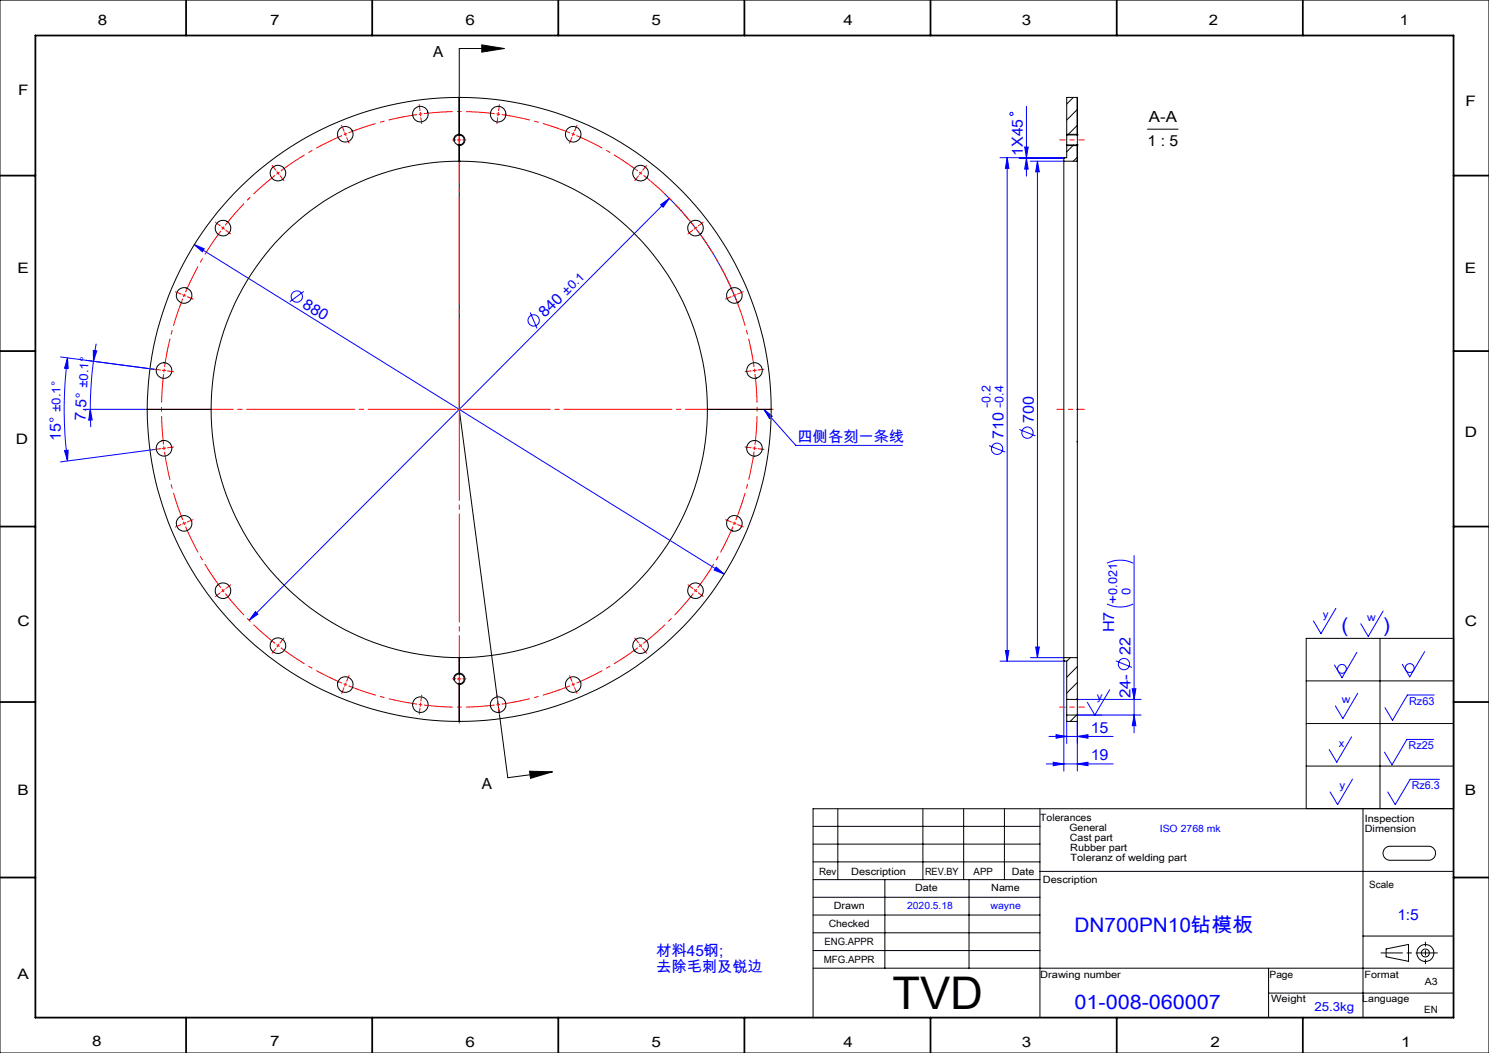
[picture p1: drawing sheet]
<svg xmlns="http://www.w3.org/2000/svg" width="420mm" height="297mm" viewBox="0 0 420 297" stroke-linecap="round" stroke-linejoin="round" font-family="sans-serif">
<g fill="none" stroke="#00f" stroke-width=".28">
<path d="M289.5 30v19.7M186.3 57.7l2.5-1.8-1.8 2.6zM187.4 54.6a83.5 83.5 0 0 1 20.7 31.2M188.8 55.9l-118.5 119.1M282.1 44.5h18.2M284.1 44.5v142M284.1 44.5l.5 3h-1zM287.5 44.7h12.6M289 41.5h1l-.5 3zM289.5 44.7l.5 3h-1zM290.7 45.5h9.4M292.6 45.5v140"/>
<path d="M292.6 45.5l.6 3h-1.1zM54.8 69l2.8 1.2-.5 .8zM54.8 69l149.5 92.9M26.3 98.8l1 .2-.9 2.9zM27.1 96.9l-.7 5M85.7 82.2l-4 2.9M149.5 88.1l2 4.5M17.1 100.7l26.5 3.5M19 100.9l.2 3.1-1-.1zM19 100.9a111.3 111.3 0 0 0 0 29.1M23.5 115.5h17.5M25.5 115.5l.5 3h-1z"/>
<path d="M25.5 115.5l.1 5M26.4 101.9l-.8 7.5-.1 6.1M215.5 115.5l9 10.1h30.1M215.5 115.5l2.3 1.9-.7 .7zM18.2 127.1l1-.1-.2 3zM43.6 126.8l-26.5 3.5M279 125.7l4.5 1.8M287.5 121.1l4.6 1.8M202 159.9l2.3 2-2.8-1.1zM312.2 158.9a8.5 8.5 0 0 1 7.5 0M319.9 156.7v50M72 172.5l.7 .7-2.4 1.8z"/>
<path d="M312.2 170.4a8.5 8.5 0 0 0 7.5 0M376.8 171.6l-4.2 7.1-2.1-3.5M390.1 172.4l-4.2 7.1-2.1-3.6M282.1 186.5h18.2M283.6 183.5h1l-.5 3zM290.7 185.5h9.4M292.1 182.5h1.1l-.6 3zM300.1 186.3v31.2M303.9 197.3h18M313 194.5l-4.2 7.2-2.1-3.6M314.7 186.4l4.6 1.8M319.4 194.3h1l-.5 3z"/>
<path d="M382.7 184l-4.2 7.2-2.1-3.6M383 195.5l-4.2 7.2-2.1-3.6M401.8 183.8l-4.1 7.1-2.2-3.5M404.5 196h-7.5l-4.2 7.2-2.1-3.6M295.1 215.5h18.9M295.9 207.7h18.1M297.1 215l3 .5-3 .5zM297.9 207.2l3 .5-3 .5zM300.9 203.5v6.2M303.9 215.5l3-.5v1zM303.9 201.7h18M303.9 207.7l3-.5v1z"/>
<path d="M303.9 203.5v14M319.9 201.7l.5 3h-1zM381.2 207.8l-4.2 7.2-2.1-3.6M381.5 219.8l-4.2 7.1-2.1-3.5M404.4 208.6h-7.6l-4.2 7.1-2.1-3.5M406 219.8h-8.2l-4.2 7.1-2.2-3.5"/>
<circle cx="285.3" cy="32.1" r=".46"/>
<circle cx="83.7" cy="83.6" r="1.6"/>
<circle cx="150.5" cy="90.4" r="1.6"/>
<circle cx="281.2" cy="126.6" r="1.59"/>
<circle cx="289.8" cy="122" r="1.59"/>
<circle cx="317" cy="187.3" r="1.59"/>
<circle cx="378.5" cy="188.7" r="1.26"/>
<circle cx="397.6" cy="188.4" r="1.24"/>
</g>
<g fill="none" stroke="#000" stroke-width=".28">
<path d="M0 0h420v297h-420zM135.9 12.7l6.3 1-6.3 1zM142.2 13.7h-12.7v101.8l13.7 103.9 12.6-1.7M128 39.9a1.6 1.6 0 0 1 1.4-2 1.6 1.6 0 0 1 1.7 1.7 1.6 1.6 0 0 1-2 1.4M300.9 37.9h2.9M323.7 36.4h8.6M300.9 41.1h2.9M128 191.9a1.6 1.6 0 0 1 1.4-2 1.6 1.6 0 0 1 1.7 1.7 1.6 1.6 0 0 1-2 1.4M368.4 180.1h41.6v48h-41.6zM368.4 192h41.6M389.3 180.1v48M149.4 217.5l6.4 .2-6.2 1.8z"/>
<path d="M368.4 204.1h41.6M368.4 216.1h41.6M229.3 233.1h64M229.3 238.1h64M236.3 228.1v20M260.3 228.1v20M271.8 228.1v20M283.3 228.1v20M293.3 228.1v58.9M384.5 228.1v58.9M390.8 239.1l1.1-.4h11a1.98 1.98 0 0 1 2 2 1.98 1.98 0 0 1-2 1.9h-10.8a1.98 1.98 0 0 1-1.9-1.3 1.98 1.98 0 0 1 .6-2.2zM410 228.1h-180.7v59"/>
<path d="M229.3 243.1h64M229.3 248.1h64M229.3 253.1h64M229.3 258.1h64M249.6 248.1v25M273.3 248.1v25M293.3 245.8h116.7M229.3 263.1h64M229.3 268.1h64M229.3 273.1h180.7M357.8 273.1v13.9M384.5 264h25.5"/>
<path d="M391 267.6l6.3-1.2v4.7l-6.3-1.2zM357.8 280.1h52.2"/>
<circle cx="402" cy="268.8" r="1.12"/>
<circle cx="402.1" cy="268.8" r="2.4"/>
</g>
<g fill="none" stroke="#f00" stroke-width=".28" stroke-dasharray="30.5 1.3 1.3 1.3" stroke-linecap="butt">
<path d="M97.4 37.9l-.5 .1M97.4 37.9l.5-.2M118.6 32.2h-.5M118.6 32.2l.5-.1M140.5 32.2l-.5-.1M140.5 32.2h.5M161.7 37.9l-.5-.2M161.7 37.9l.5 .1M78.4 48.8l-.4 .3M78.4 48.8l.4-.3M180.7 48.8l-.4-.3M180.7 48.8l.4 .3"/>
<path d="M62.9 64.3l-.3 .4M62.9 64.3l.3-.4M196.2 64.3l-.3-.4M196.2 64.3l.3 .4M51.9 83.3l-.1 .5M51.9 83.3l.2-.4M207.2 83.3l-.2-.4M207.2 83.3l.2 .5M46.3 104.5l-.1 .5M46.3 104.5v-.5M212.8 104.5v-.5M212.8 104.5l.1 .5"/>
<path d="M212.8 126.4l.1-.5M212.8 126.4v.5M51.9 147.6l.2 .5M51.9 147.6l-.1-.5M207.2 147.6l.2-.5M207.2 147.6l-.2 .5M62.9 166.6l.3 .4M62.9 166.6l-.3-.4M196.2 166.6l.3-.4M196.2 166.6l-.3 .4M78.4 182.1l.4 .3M78.4 182.1l-.4-.3"/>
<path d="M97.4 193.1l.5 .2M97.4 193.1l-.5-.2M118.6 198.7l.5 .1M118.6 198.7h-.5M140.5 198.7h.5M140.5 198.7l-.5 .1M161.7 193.1l.5-.2M161.7 193.1l-.5 .2M180.7 182.1l.4-.3M180.7 182.1l-.4 .3"/>
</g>
<g fill="none" stroke="#f00" stroke-width=".28" stroke-dasharray="30.5 1.3 1.3 1.3" stroke-dashoffset="22.4" stroke-linecap="butt">
<path d="M96.5 38.2l-4.8 2.3-4.7 2.5-7.8 5.2M117.6 32.3l-9.1 1.9-5.2 1.5-5 1.8M139.5 32.1l-9.3-.6-5.3 .1-5.3 .5M160.8 37.5l-8.9-3-5.1-1.3-5.3-.9M77.6 49.4l-4.1 3.5-3.8 3.6-6.2 7M179.9 48.2l-7.8-5.2-4.6-2.5-4.9-2.3M62.3 65.1l-5.2 7.8-2.5 4.7-2.3 4.8M195.6 63.5l-3.4-4.1-3.7-3.8-7-6.2M51.6 84.2l-3 8.9-1.3 5.2-.9 5.2M206.8 82.4l-2.3-4.8-2.5-4.7-5.2-7.8M46.1 105.5l-.5 9.3 .1 5.3 .4 5.3M212.7 103.5l-1.8-9.1-1.5-5.2-1.9-5"/>
<path d="M46.4 127.4l1.8 9.2 1.5 5.1 1.9 5M213 125.4l.6-9.3-.2-5.3-.4-5.3M52.3 148.5l2.3 4.9 2.5 4.6 5.2 7.8M207.5 146.7l1.9-5 1.5-5.1 1.8-9.2M63.5 167.4l6.2 7 3.8 3.7 4.1 3.4M196.8 165.8l5.2-7.8 2.5-4.6 2.3-4.9M79.2 182.7l7.8 5.2 4.7 2.5 4.8 2.3M98.3 193.4l5 1.9 5.2 1.5 9.1 1.8M119.6 198.9l9.3 .6 5.3-.2 5.3-.4M141.5 198.6l9.2-1.8 5.1-1.5 5-1.9M162.6 192.7l4.9-2.3 4.6-2.5 7.8-5.2M181.5 181.5l7-6.2 3.7-3.8 3.4-4.1"/>
</g>
<path d="M129 39.5h1M129.5 39v1M129 115.5h1M129.5 115v1M46.2 125.9l.1 1M46.7 126.4l-.9 .1M129 191.5h1M129.5 191v1" fill="none" stroke="#f00" stroke-width=".28"/>
<path d="M305.9 115.5h-7.8" fill="none" stroke="#f00" stroke-width=".28" stroke-dasharray="30.5 1.3 1.3 1.3" stroke-dashoffset="28.5"/>
<path d="M298.9 39.5h7M305.9 199.5h-7" fill="none" stroke="#f00" stroke-width=".28" stroke-dasharray="30.5 1.3 1.3 1.3" stroke-dashoffset="28.9"/>
<path d="M389.6 268.8h15.9" fill="none" stroke="#000" stroke-width=".28" stroke-dasharray="30.5 1.3 1.3 1.3" stroke-dashoffset="24.4"/>
<path d="M402.1 265.7v6.1" fill="none" stroke="#000" stroke-width=".28" stroke-dasharray="30.5 1.3 1.3 1.3" stroke-dashoffset="29.3"/>
<g fill="none" stroke="#000" stroke-width=".5">
<path d="M10 10h400v277h-400zM52.5 0v10M105 0v10M157.5 0v10M210 0v10M262.5 0v10M315 0v10M367.5 0v10M0 49.5h10M410 49.5h10M0 99h10M410 99h10"/>
<path d="M0 148.5h10M410 148.5h10M0 198h10M410 198h10M0 247.5h10M410 247.5h10M52.5 287v10M105 287v10M157.5 287v10M210 287v10M262.5 287v10M315 287v10"/>
<path d="M367.5 287v10"/>
</g>
<g fill="none" stroke="#f00" stroke-width=".28" stroke-dasharray="30.5 1.3 1.3 1.3">
<path d="M97 36.9l-.6-1.5M97.4 37.9l-.2-.5M97.4 37.9l.2 .4M97.8 38.8l.6 1.5M118.5 31.2l-.3-1.7M118.6 32.2l-.1-.5M118.6 32.2l.1 .5M118.7 33.2l.2 1.7M128.6 39.5h-.9M129.6 38.5v-.9M130.6 39.5h.9M140.4 33.2l-.2 1.7"/>
<path d="M140.5 32.2l.1-.5M140.5 32.2v.5M140.7 31.2l.2-1.7M161.3 38.8l-.6 1.5M161.7 37.9l.2-.5M161.7 37.9l-.2 .4M162.1 36.9l.6-1.5M77.8 48l-1-1.3M78.4 48.8l-.3-.4M78.4 48.8l.3 .4M79 49.6l1.1 1.4M129.6 40.5v.9"/>
<path d="M180.1 49.6l-1.1 1.4M180.7 48.8l.3-.4M180.7 48.8l-.3 .4M181.3 48l1-1.3M62.1 63.7l-1.3-1M62.9 64.3l-.4-.3M62.9 64.3l.4 .3M63.7 64.9l1.4 1.1M195.4 64.9l-1.3 1.1M196.2 64.3l.4-.3M196.2 64.3l-.4 .3M197 63.7l1.3-1"/>
<path d="M51 82.9l-1.5-.6M51.9 83.3l-.4-.2M51.9 83.3l.5 .2M52.9 83.7l1.5 .6M206.2 83.7l-1.5 .6M207.2 83.3l.4-.2M207.2 83.3l-.5 .2M208.1 82.9l1.6-.6M45.3 104.4l-1.7-.3M46.3 104.5l-.5-.1M46.3 104.5l.5 .1M47.3 104.6l1.7 .2"/>
<path d="M211.8 104.6l-1.6 .2M212.8 104.5l.5-.1M212.8 104.5l-.5 .1M213.8 104.4l1.7-.3M45.3 126.6l-1.7 .2M47.3 126.3l1.7-.2M211.8 126.3l-1.6-.2M212.8 126.4l.5 .1M212.8 126.4h-.5M213.8 126.6l1.7 .2M51 148l-1.5 .6M51.9 147.6l-.4 .2"/>
<path d="M51.9 147.6l.5-.2M52.9 147.2l1.5-.6M206.2 147.2l-1.5-.6M207.2 147.6l.4 .2M207.2 147.6l-.5-.2M208.1 148l1.6 .6M62.1 167.2l-1.3 1M62.9 166.6l-.4 .3M62.9 166.6l.4-.3M63.7 166l1.4-1M195.4 166l-1.3-1M196.2 166.6l.4 .3"/>
<path d="M196.2 166.6l-.4-.3M197 167.2l1.3 1M77.8 182.9l-1 1.3M78.4 182.1l-.3 .4M78.4 182.1l.3-.4M79 181.3l1.1-1.3M97 194l-.6 1.6M97.4 193.1l-.2 .4M97.4 193.1l.2-.5M97.8 192.1l.6-1.5M118.5 199.7l-.3 1.7M118.6 198.7l-.1 .5"/>
<path d="M118.6 198.7l.1-.5M118.7 197.7l.2-1.6M128.6 191.5h-.9M129.6 190.5v-.9M129.6 192.5v.9M130.6 191.5h.9M140.4 197.7l-.2-1.6M140.5 198.7l.1 .5M140.5 198.7v-.5M140.7 199.7l.2 1.7M161.3 192.1l-.6-1.5M161.7 193.1l.2 .4"/>
<path d="M161.7 193.1l-.2-.5M162.1 194l.6 1.6M180.1 181.3l-1.1-1.3M180.7 182.1l.3 .4M180.7 182.1l-.3-.4M181.3 182.9l1 1.3"/>
</g>
<path d="M128.6 115.5h-87.5M129.6 114.5v-87.5M129.6 116.5v87.5M130.6 115.5h87.5" fill="none" stroke="#f00" stroke-width=".28" stroke-dasharray="30.5 1.3 1.3 1.3" stroke-dashoffset="5.8"/>
<path d="M135.9 12.7l6.3 1-6.3 1zM149.4 217.5l6.4 .2-6.2 1.8z" fill="#000"/>
<g fill="#00f">
<path d="M215.5 115.5l2.3 1.9-.7 .7z"/>
<path d="M202 159.9l-.5 .9 2.8 1.1zM54.8 69l2.3 2 .5-.8z"/>
<path d="M297.9 207.2l3 .5-3 .5zM303.9 207.7l3-.5v1z"/>
<path d="M297.1 215l3 .5-3 .5zM303.9 215.5l3-.5v1z"/>
<path d="M72 172.5l-1.7 2.5 2.4-1.8zM186.3 57.7l.7 .8 1.8-2.6z"/>
<path d="M26.3 98.8l1 .2-.9 2.9zM25.5 115.5l.5 3h-1z"/>
<path d="M292.6 45.5l.6 3h-1.1zM292.1 182.5h1.1l-.6 3zM284.1 44.5l.5 3h-1zM283.6 183.5h1l-.5 3zM319.4 194.3h1l-.5 3zM319.9 201.7l.5 3h-1z"/>
<path d="M289 41.5h1l-.5 3zM289.5 44.7l.5 3h-1z"/>
<path d="M19 100.9l.2 3.1-1-.1zM18.2 127.1l1-.1-.2 3z"/>
</g>
<g fill="none" stroke="#000" stroke-width=".28">
<path d="M129.5 38.1a1.41 1.41 0 0 1 1.4 1.4 1.41 1.41 0 0 1-1.4 1.4M129.5 27.5a88 88 0 0 1 88 88M129.5 38.1a1.41 1.41 0 0 0-1.3 1.4 1.41 1.41 0 0 0 1.3 1.4M129.5 27.5a88 88 0 0 0-88 88M129.5 38.1h.1M129.5 27.5h.1M129.5 27.5v10.6M300.9 38.1v2.8M300.9 38.1v-10.6h2.9v10.6M300.9 38.1h3M302.8 27.5l-1.9 1.8M303.8 38.1h.1"/>
<path d="M303.8 30.9l-2.9 3M303.8 35.4l-2.6 2.7M303.9 38.1v2.8M129.5 45.5a70 70 0 0 1 70 70M129.5 45.5a70 70 0 0 0-70 70M129.5 40.9h.1M129.5 45.5h.1M129.5 40.9v4.6M300.1 45.5v140M300.1 45.5h3.8M300.9 40.9h3M300.9 40.9v3.6h-.6l-.2 .2v.8"/>
<path d="M302.8 40.9l-1.9 1.9M303.8 40.9h.1M303.8 44.4l-1.1 1.1M303.8 40.9v4.6M303.9 45.5v70M41.5 115.5a88 88 0 0 0 88 88M41.5 115.5h.1M41.5 115.5h18M59.5 115.5a70 70 0 0 0 70 70M59.5 115.5h.1M199.5 115.5a70 70 0 0 1-70 70M199.5 115.5h.1"/>
<path d="M199.5 115.5h18M217.5 115.5a88 88 0 0 1-88 88M217.5 115.5h.1M303.8 115.5h.1M303.9 115.5v9.1M303.8 124.6h.1M303.9 124.6v60.9M303.9 124.6h.1M129.5 190.1a1.39 1.39 0 0 1 1.4 1.4 1.39 1.39 0 0 1-1.4 1.4M129.5 190.1a1.39 1.39 0 0 0-1.3 1.4 1.39 1.39 0 0 0 1.3 1.4M129.5 190.1h.1M129.5 185.5h.1"/>
<path d="M129.5 192.9h.1M129.5 185.5v4.6M129.5 192.9v10.6M300.1 185.5v.8l.2 .2h.6v10.8M300.1 185.5h3.8M300.9 197.3v4.4M300.9 197.3h3M301.9 185.5l-1 1M303.9 197.3v4.4M303.9 188l-3 3M303.9 192.5l-3 3M303.9 197l-.3 .3"/>
<path d="M303.9 185.5v11.8M129.5 203.5h.1M300.9 201.7v1.8h3v-1.8M300.9 201.7h3M303.7 201.7l-1.8 1.8"/>
<circle cx="97.4" cy="37.9" r="2.21"/>
<circle cx="118.6" cy="32.2" r="2.19"/>
<circle cx="140.5" cy="32.2" r="2.21"/>
<circle cx="161.7" cy="37.9" r="2.19"/>
<circle cx="78.4" cy="48.8" r="2.2"/>
<circle cx="180.7" cy="48.8" r="2.2"/>
<circle cx="62.9" cy="64.3" r="2.2"/>
<circle cx="196.2" cy="64.3" r="2.2"/>
<circle cx="51.9" cy="83.3" r="2.2"/>
<circle cx="207.2" cy="83.3" r="2.19"/>
<circle cx="46.3" cy="104.5" r="2.2"/>
<circle cx="212.8" cy="104.5" r="2.2"/>
<circle cx="46.2" cy="126.4" r="2.2"/>
<circle cx="212.8" cy="126.5" r="2.2"/>
<circle cx="51.9" cy="147.6" r="2.19"/>
<circle cx="207.1" cy="147.6" r="2.21"/>
<circle cx="62.9" cy="166.6" r="2.2"/>
<circle cx="196.2" cy="166.6" r="2.2"/>
<circle cx="78.4" cy="182.1" r="2.2"/>
<circle cx="97.4" cy="193.1" r="2.19"/>
<circle cx="118.6" cy="198.8" r="2.21"/>
<circle cx="140.5" cy="198.8" r="2.19"/>
<circle cx="161.7" cy="193.1" r="2.2"/>
<circle cx="180.7" cy="182.1" r="2.21"/>
</g>
<text font-size="12.7" x="251.7" y="284.5">TVD</text>
<g font-size="5.6" fill="#00f">
<text x="378.4" y="178.2">(</text>
<text x="390.3" y="178.2">)</text>
<text x="303.1" y="262.9">DN700PN10钻模板</text>
<text x="303.1" y="284.7">01-008-060007</text>
</g>
<g font-size="4.3">
<text x="122.2" y="16">A</text>
<text x="324" y="34.3">A-A</text>
<text x="323.7" y="41.2">1 : 5</text>
<text x="135.9" y="222.6">A</text>
</g>
<g font-size="4.3" fill="#00f">
<text x="288.5" y="43.9" transform="rotate(-90 288.5 43.9)">1X45</text>
<text x="85" y="86.5" transform="rotate(32 85 86.5)">880</text>
<text x="153.7" y="89.8" transform="rotate(-45 153.7 89.8)">840</text>
<text x="24.1" y="118.7" transform="rotate(-87 24.1 118.7)">7.5°</text>
<text x="291.6" y="119.4" transform="rotate(-90 291.6 119.4)">700</text>
<text x="17.1" y="124.4" transform="rotate(-90 17.1 124.4)">15°</text>
<text x="224.9" y="124.5">四侧各刻一条线</text>
<text x="283" y="123.9" transform="rotate(-90 283 123.9)">710</text>
<text x="314.2" y="178.3" transform="rotate(-90 314.2 178.3)">H7</text>
<text x="318.8" y="184.7" transform="rotate(-90 318.8 184.7)">22</text>
<text x="318.8" y="196.9" transform="rotate(-90 318.8 196.9)">24-</text>
<text x="307.6" y="206.7">15</text>
<text x="307.6" y="214.4">19</text>
<text x="394.1" y="259.4">1:5</text>
<text x="185.1" y="269.7">材料45钢;</text>
<text x="185.1" y="274.3">去除毛刺及锐边</text>
</g>
<g font-size="4.1">
<text x="27.6" y="7">8</text>
<text x="76.2" y="7">7</text>
<text x="131.3" y="7">6</text>
<text x="183.8" y="7">5</text>
<text x="237.9" y="7">4</text>
<text x="288.3" y="7">3</text>
<text x="340.9" y="7">2</text>
<text x="394.8" y="7">1</text>
<text x="5.1" y="26.7">F</text>
<text x="413.4" y="30">F</text>
<text x="4.9" y="77">E</text>
<text x="413.2" y="77">E</text>
<text x="4.4" y="125.3">D</text>
<text x="413.2" y="123.3">D</text>
<text x="4.9" y="176.5">C</text>
<text x="413.2" y="176.5">C</text>
<text x="4.9" y="224.3">B</text>
<text x="413.2" y="224.3">B</text>
<text x="4.9" y="276.1">A</text>
<text x="26" y="295.1">8</text>
<text x="76.2" y="295.1">7</text>
<text x="131.3" y="295.3">6</text>
<text x="183.8" y="295.3">5</text>
<text x="237.9" y="295.3">4</text>
<text x="288.3" y="295.3">3</text>
<text x="341.5" y="295.3">2</text>
<text x="395.2" y="295.3">1</text>
</g>
<text font-size="3.5" fill="#00f" x="370.8" y="285.2">25.3kg</text>
<g font-size="3.4" fill="#00f">
<text x="159.9" y="83.5" transform="rotate(-45 159.9 83.5)">±0.1</text>
<text x="24.6" y="109.5" transform="rotate(-87 24.6 109.5)">±0.1°</text>
<text x="17.1" y="116.3" transform="rotate(-90 17.1 116.3)">±0.1°</text>
<text x="279.4" y="115.1" transform="rotate(-90 279.4 115.1)">-0.2</text>
<text x="283.1" y="115.1" transform="rotate(-90 283.1 115.1)">-0.4</text>
<text x="318.9" y="167.8" transform="rotate(-90 318.9 167.8)">0</text>
<text x="315.2" y="170.3" transform="rotate(-90 315.2 170.3)">+0.021</text>
</g>
<g font-size="3.1" fill="#00f">
<text x="373.1" y="174.4">y</text>
<text x="385.6" y="175.2">w</text>
<text x="309.3" y="197.4">y</text>
<text x="378.5" y="198.4">w</text>
<text x="397.5" y="198.9">Rz63</text>
<text x="377.6" y="210.7">x</text>
<text x="397.3" y="211.4">Rz25</text>
<text x="377.8" y="222.6">y</text>
<text x="398.2" y="222.6">Rz6.3</text>
</g>
<g font-size="2.8">
<text x="293.4" y="231.6">Tolerances</text>
<text x="385" y="231.9">Inspection</text>
<text x="301.7" y="234.4">General</text>
<text x="301.8" y="237.2">Cast part</text>
<text x="385" y="234.7">Dimension</text>
<text x="301.9" y="240">Rubber part</text>
<text x="302" y="242.9">Toleranz of welding part</text>
<text x="231" y="246.9">Rev</text>
<text x="240.1" y="246.9">Description</text>
<text x="258.1" y="251.3">Date</text>
<text x="260.9" y="246.9">REV.BY</text>
<text x="274.6" y="246.9">APP</text>
<text x="279.6" y="251.3">Name</text>
<text x="285.4" y="246.9">Date</text>
<text x="294.2" y="249.2">Description</text>
<text x="386.2" y="250.4">Scale</text>
<text x="235.2" y="256.3">Drawn</text>
<text x="233.7" y="261.4">Checked</text>
<text x="232.6" y="266.7">ENG.APPR</text>
<text x="232.4" y="271.6">MFG.APPR</text>
<text x="293.4" y="276">Drawing number</text>
<text x="358.1" y="275.8">Page</text>
<text x="384.9" y="275.8">Format</text>
<text x="401.9" y="277.7">A3</text>
<text x="358.5" y="282.7">Weight</text>
<text x="384.3" y="282.7">Language</text>
<text x="401.7" y="285.7">EN</text>
</g>
<g font-size="2.8" fill="#00f">
<text x="327.1" y="234.8">ISO 2768 mk</text>
<text x="255.9" y="256.3">2020.5.18</text>
<text x="279.4" y="256.3">wayne</text>
</g>
</svg>
